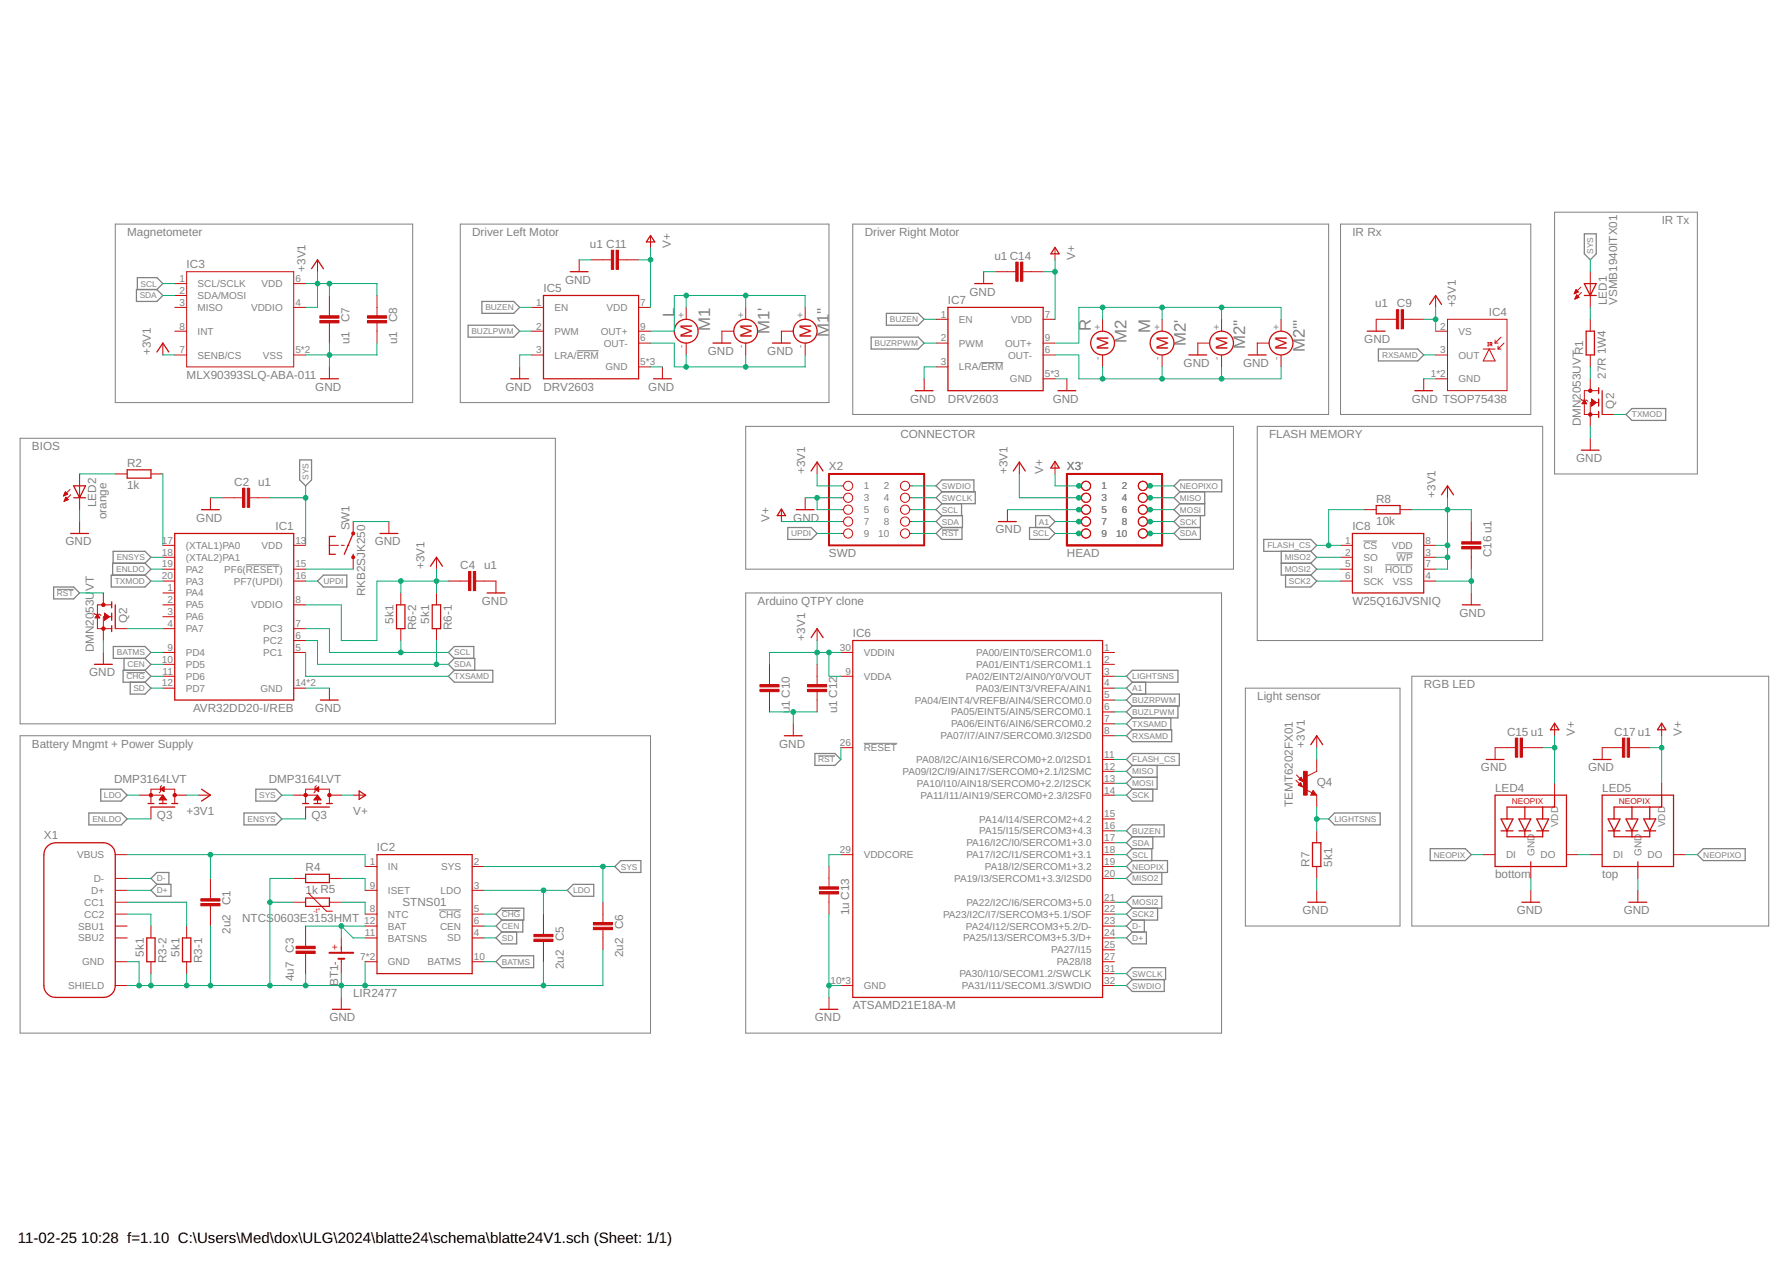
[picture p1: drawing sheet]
<svg xmlns="http://www.w3.org/2000/svg" width="420mm" height="297mm" viewBox="0 0 420 297" stroke-linecap="round" stroke-linejoin="round" font-family="sans-serif">
<g fill="none" stroke="#808080" stroke-width=".23">
<path d="M27.1 52.6h69.8v41.9h-69.8zM108.1 52.6h86.6v41.9h-86.6zM200.3 52.6h111.7v44.7h-111.7zM314.8 52.6h44.7v44.7h-44.7zM365.1 49.8h33.5v61.5h-33.5zM135.4 82.4h5.2M230.4 85.2h5.2M4.7 102.9h125.7v67.1h-125.7zM175.1 100.1h114.6v33.5h-114.6zM295.3 100.1h67v50.3h-67zM13.4 138.4h3.9M57.8 132.6h7.8"/>
<path d="M175.1 139.2h111.8v103.4h-111.8zM221.2 124.4h4M320.2 127h3.2M325.3 132.6h6.5M328 129.8h3.8M29.7 157.9h4.4M331.6 158.8h83.8v58.6h-83.8zM4.7 172.8h148.1v69.8h-148.1zM192.2 177.5h3.9M202.9 174.5h7.8M292.5 161.6h36.3v55.8h-36.3zM103.1 213.7h5.2"/>
<path d="M117.9 213.8h4.3"/>
</g>
<g fill="none" stroke="#808080" stroke-width=".3">
<path d="M372.1 54.9h2.8v4.7l-1.4 1.4-1.4-1.4zM32 68h4.9l1.3 1.4-1.3 1.4h-4.9zM32.3 68v-2.8h4.6l1.3 1.4-1.3 1.4M109.9 76.4h10.7l1.4 1.4-1.4 1.4h-10.7zM113.2 70.8h7.4l1.4 1.4-1.4 1.4h-7.4zM204.6 79.2h11l1.4 1.4-1.4 1.4h-11zM208.2 73.6h7.4l1.4 1.4-1.4 1.4h-7.4zM323.7 82h9.3l1.4 1.4-1.4 1.4h-9.3zM381.9 97.3l1.4-1.4h7.9v2.8h-7.9zM70.4 108h2.8v4.7l-1.4 1.4-1.4-1.4zM221.2 118.3l-1.4 1.4 1.4 1.4M221.2 115.5h7.8v2.8h-7.8"/>
<path d="M221.2 115.5l-1.4 1.4 1.4 1.4M221.2 115.5l-1.4-1.4 1.4-1.4h7.5v2.8M225.8 118.3v2.8M275.7 114.1l1.4-1.4h9.8v2.8h-9.8zM277.1 118.3h5.8M277.1 115.5l-1.4 1.4 1.4 1.4M277.1 118.3l-1.4 1.4 1.4 1.4M282.9 115.5v5.6h-5.8M12.6 137.8h4.7l1.4 1.4-1.4 1.4h-4.7zM26.1 135h8l1.4 1.4-1.4 1.4h-8zM26.6 132.2v-2.7h7.5l1.4 1.4-1.4 1.3M34.1 132.2h-7.6v2.8"/>
<path d="M34.1 132.2l1.4 1.4-1.4 1.4M74.6 136.4l1.4-1.4h5.4v2.8h-5.4zM185 123.9h5.5l1.4 1.4-1.4 1.4h-5.5zM221.2 123.9l-1.4 1.4 1.4 1.4h4.7v-2.8M221.2 121.1h4.8v2.8h-4.8M221.2 121.1l-1.4 1.4 1.4 1.4M241.8 123.9h4.6l1.4 1.4-1.4 1.4h-4.6zM243.2 123.9v-2.8h3.2l1.4 1.4-1.4 1.4M277.1 123.9h4.8M277.1 121.1l-1.4 1.4 1.4 1.4M281.9 121.1v5.6h-4.8l-1.4-1.4 1.4-1.4M296.8 126.7h11l1.4 1.4-1.4 1.4h-11z"/>
<path d="M300.9 129.5v5.5h6.9M300.9 132.2h6.9M301.9 135v2.8h5.9l1.4-1.4-1.4-1.4M307.8 132.2l1.4 1.4-1.4 1.4M307.8 129.5l1.4 1.4-1.4 1.3M26.6 151.8h7.5l1.4 1.4-1.4 1.4h-7.5zM29.1 154.6v2.8M34.1 157.4h-5.2v2.8h5.2M34.1 157.4l1.4 1.4-1.4 1.4M34.1 154.6l1.4 1.4-1.4 1.4M105.3 158.8l1.4-1.4h9v2.8h-9zM106.7 154.6h4.8v2.8"/>
<path d="M106.7 154.6l-1.4-1.4 1.4-1.4h4.6v2.8M106.7 154.6l-1.4 1.4 1.4 1.4M265.9 157.4h10.7v2.8h-10.7l-1.4-1.4zM30.6 160.2v2.8h3.5l1.4-1.4-1.4-1.4M191.4 176.9h4.7l1.4 1.4-1.4 1.4h-4.7zM265.9 163h11.1v2.8h-11.1M265.9 168.6l-1.4 1.4 1.4 1.4M265.9 171.4h9.3v2.8h-9.3l-1.4-1.4zM265.9 176.9h11.1v2.8h-11.1l-1.4-1.4zM265.9 165.8l-1.4 1.4 1.4 1.4M265.9 163l-1.4 1.4 1.4 1.4M265.9 160.2l-1.4 1.4 1.4 1.4"/>
<path d="M265.9 179.7l-1.4 1.4 1.4 1.4M269.1 160.2v2.8M271.8 179.7v5.6h-5.9M275 168.6v2.8M276.6 165.8v2.8h-10.7M20.9 190.9h7.6l1.4 1.4-1.4 1.4h-7.6zM23.7 185.3h4.8l1.4 1.4-1.4 1.4h-4.8zM57.3 190.9h7.5l1.4 1.4-1.4 1.4h-7.5zM60.1 185.3h4.7l1.4 1.4-1.4 1.4h-4.7zM264.5 195.1l1.4-1.4h7.5v2.8h-7.5zM265.9 185.3l-1.4 1.4 1.4 1.4h4.8v-2.8M265.9 199.3l-1.4 1.4 1.4 1.4"/>
<path d="M265.9 196.5l-1.4 1.4 1.4 1.4M265.9 182.5h5.9M265.9 182.5l-1.4 1.4 1.4 1.4M270.5 199.3v2.8M270.7 196.5v2.8h-4.8M313.4 190.9h10.7v2.8h-10.7l-1.4-1.4zM335.9 199.3h8.2l1.4 1.4-1.4 1.4h-8.2zM36.9 207.7l-1.4-1.4 1.4-1.4h2.8v2.8M36.9 207.7h3.3v2.8h-3.3l-1.4-1.4zM117.9 218.8l-1.4 1.4 1.4 1.4h3.4v-2.8M117.9 213.3h5.1v2.7h-5.1l-1.4-1.3zM117.9 216l-1.4 1.4 1.4 1.4"/>
<path d="M122.8 216v2.8h-4.9M133.2 209.1l1.4-1.4h4.8v2.8h-4.8zM144.4 203.5l1.4-1.4h4.7v2.8h-4.7zM265.9 218.8h3.3v2.8h-3.3l-1.4-1.4zM265.9 210.5h7v2.8h-7l-1.4-1.4zM265.9 202.1h8.3v2.8h-8.3M265.9 204.9l-1.4 1.4 1.4 1.4h7v-2.8M265.9 216l-1.4 1.4 1.4 1.4M265.9 202.1l-1.4 1.4 1.4 1.4M265.9 213.3l-1.4 1.4 1.4 1.3M268.8 216v2.8M271.9 213.3v2.7h-6"/>
<path d="M398.6 200.7l1.4-1.4h9.9v2.8h-9.9zM117.9 224.4h7.4v2.8h-7.4l-1.4-1.4zM264.5 228.6l1.4-1.4h7.8v2.8h-7.8zM265.9 230l-1.4 1.4 1.4 1.4h7.5v-2.8"/>
</g>
<g fill="none" stroke="#c90d0c" stroke-width=".23">
<path d="M152.8 55.4v2.8M247.8 58.2v2.8M41 69.4h2.8M41 77.8h2.8M41 72.2h2.8M41 66.6h2.8M43.8 63.8h25.2v22.3h-25.2zM69 72.2h2.8M69 66.6h2.8M74.6 61v2.8M77.4 69.4v4.7M77.4 75.8v4.8"/>
<path d="M88.5 69.4v4.7M88.5 75.8v4.8M124.8 77.8h2.8M124.8 72.2h2.8M136 61v2.8M138.8 61h4.8M145.2 61h4.8M150 77.8h2.8M150 72.2h2.8M161.2 72.2v2.8M172.3 77.8h-2.8v2.8M175.1 72.2v2.8"/>
<path d="M186.3 77.8h-2.8v2.8M189.1 72.2v2.8M219.8 75h2.8M231 63.8v2.8M233.8 63.8h4.7M240.2 63.8h4.8M245 75h2.8M259 75v2.8M272.9 75v2.8M286.9 75v2.8M300.9 75v2.8M328 75h-4.8v2.8"/>
<path d="M329.6 75h4.8M337.2 77.8h2.8M337.2 69.4v2.8M340 75h13.9v16.7h-13.9zM351.1 79.9v.7M352.5 79.2l-1.4 1.4M369.8 68.9h.1M369.8 68.7h.4M369.9 68.6h.7M369.9 70.1h.3M369.9 68.5h.7M370 70h.5"/>
<path d="M370 68.3h.5M370 69.8h.8M370.1 68.2h.3M370.1 69.7h.6M370.1 68.1h.1M370.1 68l.6 .6-1 .4zM370.1 69.6h.5M370.2 69.4h.3M370.3 69.3h.1M370.3 69.3l-.4 .9M370.3 69.3l.5 .5-.9 .4M371.3 67.4l-1.6 1.6"/>
<path d="M371.4 68.7l-1.5 1.5M373.5 63.8v8.4M373.5 75v2.8M38.2 80.6v2.8M41 83.4h2.8M69 83.4h2.8M77.4 86.1v2.8M122 86.1v2.8M124.8 83.4h2.8M150 86.1h2.8M150 80.6h2.8M155.6 86.1v2.8"/>
<path d="M161.2 80.6v2.8M175.1 80.6v2.8M189.1 80.6v2.8M217 88.9v2.8M219.8 86.1h2.8M219.8 80.6h2.8M245 88.9h2.8M245 80.6h2.8M245 83.4h2.8M250.6 88.9v2.8M259 83.4v2.7M272.9 83.4v2.7"/>
<path d="M284.1 80.6h-2.8v2.8M286.9 83.4v2.7M298.1 80.6h-2.8v2.8M300.9 83.4v2.7M334.4 88.9v2.8M337.2 88.9h2.8M337.2 83.4h2.8M348.3 82h2.8M349.4 81.2h.2M349.4 80.4h.2M349.5 80.4v.8M349.7 82l1.4 2.8h-2.8z"/>
<path d="M349.9 80.9l.5-.1-.1-.4h-.4v.8M350.2 80.9l.2 .3M351.1 80.6h.7M351.8 82h.7M351.8 81.3v.7M353.2 80.6l-1.4 1.4M371.3 93.7l.2 .3h1.2l.2 .3M371.6 94.7h1M371.7 94.6h.8M371.8 94.4h.6M371.9 94.3h.4M372 94.1h.2"/>
<path d="M372.1 94l.6 .8h-1.2zM373.5 83.4v2.7M373.5 88.9v2.8M373.8 94h.4M373.8 94.8h.7M373.8 94.7h.9M373.8 94.4h.9M373.8 94.3h.8M373.8 94.1h.6M373.8 93.7l1.1 .8-1.1 .9zM373.8 95.2h.2M373.8 95.1h.3"/>
<path d="M373.8 95h.5M373.8 93.9h.2M373.8 93.7h.1M375.5 94.5h-2v5.6M375.5 91.7h-3.4v5.6h3.4M376.3 97.3h2.8M14.9 116.4h.1M15 116.3h.3M15 116.2h.6M15.1 117.6h.1M15.1 116h.8M15.1 117.5h.4"/>
<path d="M15.2 115.9h.5M15.2 117.4h.7M15.2 115.8h.4M15.3 117.2h.7M15.3 115.6h.2M15.3 117.1h.6M15.3 115.5l.6 .5-1 .5zM15.4 117h.3M15.4 116.8h.2M15.5 116.7l.5 .6-1 .4zM16.4 114.9l-1.5 1.6M16.6 116.2l-1.6 1.5"/>
<path d="M18.7 111.3v8.4M27.1 111.3h2.8M35.5 111.3h2.7M49.4 116.9v2.8M52.2 116.9h4.8M58.6 116.9h4.8M183.5 119.7v2.8M189.1 116.9v2.8M191.9 108.5v2.8M197.5 114.1h.6M197.5 116.9h.6M197.5 119.7h.6"/>
<path d="M213.6 114.1h.6M213.6 116.9h.6M213.6 119.7h.6M236.6 119.7v2.8M239.4 108.5v2.8M247.8 108.5v2.8M253.4 114.1h.6M253.4 116.9h.6M253.4 119.7h.6M269.5 114.1h.6M269.5 116.9h.6M269.5 119.7h.6"/>
<path d="M320.4 119.7h2.8M328.8 119.7h2.8M340 114.1v2.8M373.5 102.9v2.8M18.7 122.5v2.8M24.3 139.2v2.8M38.2 128.1h2.8M38.2 130.9h2.8M38.2 133.6h2.8M38.2 136.4h2.8M38.2 139.2h2.8M69 128.1h2.8"/>
<path d="M69 133.6h2.8M69 136.4h2.8M77.4 128.1h2.1M80.2 128.1h.7M81.6 128.1h.4M83 122.5v2.8M83 130.9v2.7M91.3 122.5v2.8M94.1 139.2v2.8M102.5 130.9v2.7M102.5 139.2v2.8M105.3 136.4h4.7"/>
<path d="M111.7 136.4h4.8v2.8M197.5 122.5h.6M197.5 125.3h.6M213.6 122.5h.6M213.6 125.3h.6M253.4 122.5h.6M253.4 125.3h.6M269.5 122.5h.6M269.5 125.3h.6M314.8 128.1h2.8M314.8 130.9h2.8M314.8 133.6h2.8"/>
<path d="M314.8 136.4h2.8M334.4 128.1h2.8M334.4 130.9h2.8M334.4 133.6h2.8M334.4 136.4h2.8M345.5 122.5v4.7M345.5 128.9v4.7M345.5 139.2v2.8M22 144l.3 .3h1.1l.3 .2M22.4 145h.9M22.5 144.8h.8M22.6 144.7h.6"/>
<path d="M22.7 144.5h.4M22.8 144.4h.2M22.9 144.3h.1M22.9 144.3l.5 .8h-1.1zM24.3 153.2v2.8M24.6 145.1h.7M24.6 145h.9M24.6 144.7h.9M24.6 144.5h.7M24.6 144.4h.5M24.6 144.3h.4M24.6 144l1.1 .8-1.1 .8z"/>
<path d="M24.6 145.6h.1M24.6 145.5h.1M24.6 145.4h.3M24.6 145.2h.5M24.6 144.1h.2M24.6 144h.1M26.2 142h-3.3v5.6h3.3M26.2 144.8h-1.9v5.6M27.1 147.6h2.8M38.2 158.8h2.8M38.2 153.2h2.8M38.2 156h2.8"/>
<path d="M38.2 142h2.8M38.2 144.8h2.8M38.2 147.6h2.8M69 153.2h2.8M69 142h2.8M69 147.6h2.8M69 150.4h2.8M94.1 147.6v2.8M102.5 147.6v2.8M180.7 156v4.7M191.9 147.6v2.8M191.9 156v4.7"/>
<path d="M197.5 158.8h2.8M197.5 153.2h2.8M259 158.8h2.7M259 153.2h2.7M259 156h2.7M38.2 161.6h2.8M69 161.6h2.8M77.4 161.6v2.8M180.7 162.4v4.8M186.3 170v2.8M191.9 162.4v4.8M197.5 175.6h2.8"/>
<path d="M259 178.3h2.7M259 170h2.7M259 161.6h2.7M259 164.4h2.7M259 167.2h2.7M259 172.8h2.7M309.2 178.3v2.8l-2.2 1.1M309.2 172.8v2.8M355.9 175.6h-4.8v2.7M357.6 175.6h4.7M365.1 170v2.8M381 175.6h-4.7v2.7"/>
<path d="M382.7 175.6h4.8M390.2 170v2.8M32.7 186.7h5.5M35.5 188.7v-3.4h5.5v3.4M35.5 189.5v2.8M37.5 187.8h1.5M37.6 187.6h1.3M37.7 187.5h1.1M37.8 187.3h.9M37.9 187.2h.7M37.9 185.4h.6M37.9 185.2h.6"/>
<path d="M38 184.5l-.3 .3v1.1l-.3 .3M38 187.1h.5M38.1 185.6h.4M38.1 186.9h.3M38.1 185h.4M38.2 186.8h.1M38.2 186.7v2M38.2 186.7l.9 1.1h-1.7zM38.3 185.7h.2M38.3 184.9h.2M38.5 185.9h.1M38.5 184.8l-.8 .5 .8 .6"/>
<path d="M38.5 184.8v1.1M38.5 184.8h.1M41 186.7h2.8M46.6 186.7h2.8M69 186.7h5.6M71.8 188.7v-3.4h5.6v3.4M71.8 189.5v2.8M73.8 187.8h1.6M73.9 187.6h1.3M74 187.5h1.1M74.1 187.3h.9M74.2 185.4h.6"/>
<path d="M74.2 187.2h.7M74.2 185.2h.6M74.3 187.1h.5M74.3 184.5l-.3 .3v1.1l-.3 .3M74.4 185.6h.4M74.4 186.9h.3M74.4 185h.4M74.5 186.8h.1M74.6 186.7v2M74.6 186.7l.8 1.1h-1.7zM74.6 185.7h.2M74.6 184.9h.2"/>
<path d="M74.8 185.9h.1M74.8 184.8h.1M74.8 184.8l-.8 .5 .8 .6M74.8 184.8v1.1M77.4 186.7h2.8M83 186.7h2.7M259 186.7h2.7M259 197.9h2.7M259 181.1h2.7M259 195.1h2.7M259 192.3h2.7M259 183.9h2.7"/>
<path d="M304.4 183.2l1.5 1.6M304.5 182l1.5 1.5M304.9 184.3l.6-.5 .4 1zM304.9 184.4h.8M305 184.2h.6M305.1 183h.7M305.2 183.1h.7M305.2 184.1h.4M305.3 182.9h.5M305.3 184.5h.5M305.3 184h.2M305.4 182.7h.3"/>
<path d="M305.4 183.8h.1M305.5 183.3h.4M305.5 182.6h.1M305.6 184.6h.2M305.6 182.5l.4 1-.9-.4zM305.8 183.4h.2M306.8 185.5l1.3 .7M308.4 185.6l.8 1.1h-1.4zM309.2 186.7v2.8M309.2 195.1v2.8M365.1 183.9v2.8M390.2 183.9v2.8"/>
<path d="M27.1 209.1h2.8M27.1 214.7h2.8M27.1 217.4h2.8M27.1 211.9h2.8M27.1 200.7h2.8M27.1 206.3h2.8M35.5 217.4v2.8M43.8 217.4v2.8M49.4 206.3v4.7M49.4 212.7v4.7M69 211.9h2.8M69 206.3h2.8"/>
<path d="M71.8 217.4v4.8M72.5 209.8l4.2 4.2h1.4M77.4 211.9h2.8M77.4 206.3h2.8M85.7 203.5h2.8M85.7 209.1h2.8M85.7 214.7h2.8M85.7 217.4h2.8M110.9 203.5h2.8M110.9 209.1h2.8M110.9 214.7h2.8M110.9 217.4h2.8"/>
<path d="M127.6 214.7v4.7M141.6 211.9v4.7M141.6 218.3v4.7M194.7 203.5v4.7M194.7 209.9v4.8M197.5 200.7h2.8M259 203.5h2.7M259 214.7h2.7M259 217.4h2.7M259 211.9h2.7M259 200.7h2.7M259 206.3h2.7"/>
<path d="M309.2 203.5v2.8M309.2 209.1v2.8M348.3 200.7h2.8M359.5 203.5v2.8M359.5 209.1v2.8M367.9 200.7h2.8M373.5 200.7h2.8M384.7 203.5v2.8M384.7 209.1v2.8M393 200.7h2.8M27.1 220.2h2.8M27.1 225.8h2.8"/>
<path d="M27.1 231.4h2.8M35.5 225.8v2.8M43.8 225.8v2.8M71.8 223.9v4.7M80.2 220.2v3.5M80.2 225.3v3.3M80.2 234.2v2.8M85.7 220.2h2.8M85.7 225.8h2.8M110.9 220.2h2.8M110.9 225.8h2.8M127.6 221.1v4.7"/>
<path d="M194.7 234.2v2.8M197.5 231.4h2.8M259 220.2h2.7M259 225.8h2.7M259 231.4h2.7M259 223h2.7M259 228.6h2.7"/>
<circle cx="199.2" cy="116.9" r="1.08"/>
<circle cx="199.2" cy="119.7" r="1.08"/>
<circle cx="199.2" cy="114.1" r="1.08"/>
<circle cx="212.6" cy="119.7" r="1.08"/>
<circle cx="212.6" cy="114.1" r="1.08"/>
<circle cx="212.6" cy="116.9" r="1.08"/>
<circle cx="255.1" cy="114.1" r="1.08"/>
<circle cx="255.1" cy="119.7" r="1.08"/>
<circle cx="255.1" cy="116.9" r="1.08"/>
<circle cx="268.4" cy="114.1" r="1.08"/>
<circle cx="268.4" cy="119.7" r="1.08"/>
<circle cx="268.4" cy="116.9" r="1.08"/>
<circle cx="199.2" cy="122.5" r="1.08"/>
<circle cx="199.2" cy="125.3" r="1.08"/>
<circle cx="212.6" cy="125.3" r="1.08"/>
<circle cx="212.6" cy="122.5" r="1.08"/>
<circle cx="255.1" cy="122.5" r="1.08"/>
<circle cx="255.1" cy="125.3" r="1.08"/>
<circle cx="268.4" cy="125.3" r="1.08"/>
<circle cx="268.4" cy="122.5" r="1.08"/>
</g>
<g fill="none" stroke="#c90d0c" stroke-width=".3">
<path d="M152.8 55.3l1 1.5h-2zM247.8 58.1l1 1.5h-2zM73.2 63.1l1.4-2.1 1.4 2.1M127.6 69.4h22.4v19.5h-22.4zM133.9 63.8h4.2M222.6 72.2h22.4v19.5h-22.4zM228.9 66.6h4.2M321.1 77.8h4.2M335.8 71.5l1.4-2.1 1.4 2.1M372.1 66.6h2.8l-1.4 2.8zM372.1 69.4h2.8M372.5 77.8h2v5.6h-2z"/>
<path d="M36.9 82.7l1.3-2.1 1.4 2.1M75.3 88.9h4.2M120 88.9h4.1M153.5 88.9h4.2M167.4 80.6h4.2M181.4 80.6h4.2M214.9 91.7h4.2M248.5 91.7h4.2M279.2 83.4h4.2M293.2 83.4h4.2M332.3 91.7h4.2M375.5 91v1.4"/>
<path d="M375.5 93.7v1.7M375.5 96.6v1.4M376.3 91.7v5.6M17.3 114.1h2.8l-1.4 2.8zM17.3 116.9h2.8M29.9 110.3h5.6v2h-5.6zM47.3 119.7h4.2M183.5 119.5l1 1.6h-2zM187 119.7h4.2M190.5 110.6l1.4-2.1 1.4 2.1M238 110.6l1.4-2.1 1.4 2.1M247.8 108.4l1 1.5h-2z"/>
<path d="M323.2 118.7h5.6v1.9h-5.6zM338.6 116.2l1.4-2.1 1.4 2.1M371.4 105.7h4.2M16.6 125.3h4.2M41 125.3h28v39.1h-28zM78.8 126h-1.4v4.2h1.4M83 125.3l-2.1 4.9M83 130.2v.7M89.2 125.3h4.2M101.1 132.9l1.4-2 1.4 2M114.4 139.2h4.2M234.5 122.5h4.2"/>
<path d="M317.6 125.3h16.8v13.9h-16.8zM22.2 156h4.2M26.2 141.3v1.4M26.2 144v1.6M26.2 146.9v1.4M27.1 142v5.6M93.1 142h2v5.6h-2zM101.5 142h2v5.6h-2zM190.5 149.7l1.4-2.1 1.4 2.1M200.3 150.4h58.7v83.8h-58.7zM343.5 142h4.1M75.3 164.4h4.2"/>
<path d="M184.2 172.8h4.2M307.8 174.9l1.4-2.1 1.4 2.1M349 178.3h4.2M365.1 169.8l1 1.6h-2zM374.2 178.3h4.2M390.2 169.8l1 1.6h-1.9zM11.1 198.7l1.1-.7 .9-.1h11.2a2.82 2.82 0 0 1 2.8 2.8v30.7a2.82 2.82 0 0 1-2.8 2.8h-11.2a2.82 2.82 0 0 1-2.8-2.8v-30.7l.3-1.3zM34.8 188.7h1.4M35.5 189.5h5.5M37.4 188.7h1.7M40.3 188.7h1.4M47.3 185.3l2.1 1.4-2.1 1.4"/>
<path d="M71.1 188.7h1.4M71.8 189.5h5.6M73.7 188.7h1.7M76.7 188.7h1.4M84.3 185.7l1.6 1-1.6 1zM308.3 197.9h1.9v5.6h-1.9zM308.4 186.2l.1 .2h-.4l.3-.5 .5 .7h-.8M351.1 186.7h16.8v16.8h-16.8zM352.5 192.3h2.8l-1.4 2.8zM352.5 195.1h2.8M353.9 195.1v1.4h8.4v-1.4M356.7 192.3h2.8l-1.4 2.8z"/>
<path d="M356.7 195.1h2.8M358.1 189.5v2.8M358.1 195.1v1.4M360.9 192.3h2.8l-1.4 2.8zM360.9 195.1h2.8M362.3 189.5v2.8M365.1 186.7v2.8h-11.2v2.8M376.3 186.7h16.7v16.8h-16.7zM377.7 192.3h2.8l-1.4 2.8zM377.7 195.1h2.8M379.1 195.1v1.4h8.4v-1.4M381.9 192.3h2.8l-1.4 2.8z"/>
<path d="M381.9 195.1h2.8M383.3 189.5v2.8M383.3 195.1v1.4M386.1 192.3h2.8l-1.4 2.8zM386.1 195.1h2.8M387.5 189.5v2.8M390.2 186.7v2.8h-11.1v2.8M71.8 205.3h5.6v1.9h-5.6zM71.8 210.9h5.6v1.9h-5.6zM88.5 200.7h22.4v27.9h-22.4zM307.1 211.9h4.2M357.4 211.9h4.2"/>
<path d="M359.5 202.4v1.1M382.6 211.9h4.2M384.7 202.4v1.1M34.5 220.2h1.9v5.6h-1.9zM42.9 220.2h1.9v5.6h-1.9zM78.1 237h4.2M192.6 237h4.2"/>
<circle cx="161.2" cy="77.8" r="2.79"/>
<circle cx="175.1" cy="77.8" r="2.79"/>
<circle cx="189.1" cy="77.8" r="2.79"/>
<circle cx="259" cy="80.6" r="2.79"/>
<circle cx="272.9" cy="80.6" r="2.79"/>
<circle cx="286.9" cy="80.6" r="2.79"/>
<circle cx="300.9" cy="80.6" r="2.79"/>
</g>
<path d="M194.7 111.3h22.3v16.8h-22.3zM250.6 111.3h22.3v16.8h-22.3zM77.4 223.7h5.6M79.5 225.1h1.4" fill="none" stroke="#c90d0c" stroke-width=".47"/>
<g fill="#c90d0c" stroke="#c90d0c" stroke-width=".23">
<circle cx="83" cy="125.3" r=".36"/>
<circle cx="83" cy="130.9" r=".36"/>
<circle cx="35.5" cy="186.7" r=".4"/>
<circle cx="41" cy="186.7" r=".4"/>
<circle cx="71.8" cy="186.7" r=".4"/>
<circle cx="77.4" cy="186.7" r=".4"/>
<circle cx="373.5" cy="97.3" r=".4"/>
<circle cx="373.5" cy="91.7" r=".4"/>
<circle cx="24.3" cy="147.6" r=".4"/>
<circle cx="24.3" cy="142" r=".4"/>
</g>
<g fill="#c90d0c" stroke="#c90d0c" stroke-width=".23">
<path d="M306.2 181.1h.8v5.6h-.8z"/>
<path d="M238.6 61.6h.5v4.4h-.5z"/>
<path d="M239.7 61.6h.5v4.4h-.5z"/>
<path d="M143.6 58.8h.5v4.4h-.5z"/>
<path d="M144.7 58.8h.5v4.4h-.5z"/>
<path d="M343.3 127.2h4.5v.6h-4.5z"/>
<path d="M343.3 128.3h4.5v.6h-4.5z"/>
<path d="M69.5 223.3h4.5v.6h-4.5z"/>
<path d="M69.5 222.2h4.5v.6h-4.5z"/>
<path d="M47.2 212.2h4.5v.5h-4.5z"/>
<path d="M47.2 211h4.5v.6h-4.5z"/>
<path d="M125.4 220.5h4.5v.6h-4.5z"/>
<path d="M125.4 219.4h4.5v.6h-4.5z"/>
<path d="M139.4 217.7h4.4v.6h-4.4z"/>
<path d="M139.4 216.6h4.4v.6h-4.4z"/>
<path d="M111.2 134.2h.5v4.5h-.5z"/>
<path d="M110 134.2h.6v4.5h-.6z"/>
<path d="M189.7 161.9h4.4v.5h-4.4z"/>
<path d="M189.7 160.7h4.4v.6h-4.4z"/>
<path d="M178.5 161.9h4.5v.5h-4.5z"/>
<path d="M178.5 160.7h4.5v.6h-4.5z"/>
<path d="M192.4 209.4h4.5v.5h-4.5z"/>
<path d="M192.4 208.2h4.5v.6h-4.5z"/>
<path d="M75.1 75.3h4.5v.5h-4.5z"/>
<path d="M75.1 74.1h4.5v.6h-4.5z"/>
<path d="M86.3 75.3h4.5v.5h-4.5z"/>
<path d="M86.3 74.1h4.5v.6h-4.5z"/>
<path d="M328 72.7h.5v4.5h-.5z"/>
<path d="M329.1 72.7h.5v4.5h-.5z"/>
<path d="M382.2 173.3h.5v4.5h-.5z"/>
<path d="M381 173.3h.6v4.5h-.6z"/>
<path d="M58.1 114.6h.5v4.5h-.5z"/>
<path d="M57 114.6h.5v4.5h-.5z"/>
<path d="M357 173.3h.6v4.5h-.6z"/>
<path d="M355.9 173.3h.5v4.5h-.5z"/>
</g>
<g fill="none" stroke="#0dab76" stroke-width=".23">
<path d="M152.8 58.2v14M38.2 66.6h2.8M38.2 69.4h2.8M71.8 66.6h16.7v2.8M74.6 63.8v8.4h-2.8M77.4 66.6v2.8M122 72.2h2.8M122 77.8h2.8M136 61h2.8M150 61h2.8M161.2 69.4v2.8M175.1 69.4v2.8"/>
<path d="M189.1 72.2v-2.8h-30.7v8.4h-5.6M217 75h2.8M231 63.8h2.8M245 63.8h2.8M247.8 61v14M259 72.2v2.8M272.9 72.2v2.8M286.9 72.2v2.8M300.9 75v-2.8h-47.5v8.4h-5.6M334.4 75h2.8M337.2 72.2v5.6M373.5 61v2.8"/>
<path d="M373.5 72.2v2.8M38.2 83.4h2.8M77.4 80.6v5.5M88.5 80.6v2.8h-16.7M124.8 83.4h-2.8v2.7M152.8 86.1h2.8M152.8 80.6h5.6v5.5h30.7v-2.7M161.2 83.4v2.7M175.1 83.4v2.7M217 80.6h2.8M219.8 86.1h-2.8v2.8M247.8 88.9h2.8"/>
<path d="M247.8 83.4h5.6v5.5h47.5v-2.8M259 86.1v2.8M272.9 86.1v2.8M286.9 86.1v2.8M334.4 88.9h2.8M334.4 83.4h2.8M373.5 86.1v2.8M379.1 97.3h2.8M18.7 119.7v2.8M18.7 111.3h8.4M38.2 111.3v16.8M49.4 116.9h2.8"/>
<path d="M63.4 116.9h8.4M71.8 114.1v14M189.1 116.9h8.4M191.9 116.9v2.8h5.6M191.9 111.3v2.8h5.6M214.2 116.9h5.6M214.2 119.7h5.6M214.2 114.1h5.6M236.6 119.7h16.8M239.4 111.3v5.6h14M247.8 111.3v2.8h5.6M270.1 116.9h5.6"/>
<path d="M270.1 119.7h5.6M270.1 114.1h5.6M320.4 119.7h-8.4v8.4M331.6 119.7h13.9v2.8M340 116.9v16.7h-2.8M373.5 100.1v2.8M18.7 139.2h5.6M35.5 136.4h2.7M35.5 130.9h2.7M35.5 133.6h2.7M71.8 136.4h2.8M71.8 133.6h11.2"/>
<path d="M83 122.5h8.3M94.1 136.4v2.8M102.5 133.6v5.6M105.3 136.4h-16.8v14h-8.3v-8.4h-8.4M183.5 122.5h14M191.9 125.3h5.6M214.2 122.5h5.6M214.2 125.3h5.6M247.8 122.5h5.6M247.8 125.3h5.6M270.1 122.5h5.6M270.1 125.3h5.6"/>
<path d="M309.2 136.4h5.6M309.2 128.1h5.6M309.2 130.9h5.6M309.2 133.6h5.6M337.2 136.4h8.3M337.2 128.1h2.8M337.2 130.9h2.8M345.5 133.6v5.6M24.3 150.4v2.8M29.9 147.6h8.3M35.5 158.8h2.7M35.5 153.2h2.7"/>
<path d="M35.5 156h2.7M71.8 153.2v5.6h33.5M71.8 147.6h5.6v5.6h27.9M71.8 150.4h2.8v5.6h30.7M94.1 150.4v2.8M102.5 150.4v5.6M191.9 150.4v5.6M194.7 153.2v5.6h2.8M197.5 153.2h-16.8v2.8M261.7 158.8h2.8M35.5 161.6h2.7M71.8 161.6h5.6"/>
<path d="M180.7 167.2h11.2M186.3 167.2v2.8M197.5 175.6v2.7M261.7 167.2h2.8M261.7 161.6h2.8M261.7 172.8h2.8M261.7 170h2.8M261.7 178.3h2.8M261.7 164.4h2.8M309.2 175.6v2.7M362.3 175.6h2.8M365.1 172.8v11.1"/>
<path d="M387.5 175.6h2.7M390.2 172.8v11.1M29.9 186.7h2.8M29.9 192.3h5.6M43.8 186.7h2.8M66.2 186.7h2.8M66.2 192.3h5.6M80.2 186.7h2.8M261.7 186.7h2.8M261.7 197.9h2.8M261.7 195.1h2.8M261.7 181.1h2.8"/>
<path d="M261.7 183.9h2.8M309.2 189.5v5.6M309.2 192.3h2.8M29.9 211.9h13.9v5.5M29.9 200.7h55.8v2.8M29.9 206.3h5.6M29.9 214.7h5.6v2.7M29.9 209.1h5.6M49.4 200.7v5.6M49.4 217.4v14M63.4 211.9h5.6M69 206.3h-5.6v25.1"/>
<path d="M71.8 217.4h13.9M80.2 211.9h5.5v2.8M80.2 206.3h5.5v2.8M113.7 217.4h2.8M113.7 214.7h2.8M113.7 203.5h30.7M113.7 209.1h19.5M127.6 209.1v5.6M141.6 203.5v8.4M194.7 214.7v19.5M197.5 200.7h-2.8v2.8M261.7 211.9h2.8"/>
<path d="M261.7 206.3h2.8M261.7 217.4h2.8M261.7 214.7h2.8M261.7 203.5h2.8M261.7 200.7h2.8M309.2 206.3v2.8M345.5 200.7h2.8M359.5 206.3v2.8M370.7 200.7h2.8M384.7 206.3v2.8M395.8 200.7h2.8M29.9 225.8h2.8v5.6"/>
<path d="M35.5 228.6v2.8M43.8 228.6v2.8M71.8 228.6v2.8M80.2 220.2v-2.8l2.8 2.8h2.7M80.2 228.6v5.6M85.7 225.8v5.6M113.7 225.8h2.8M113.7 220.2h2.8M127.6 225.8v5.6M141.6 223v8.4h-111.7M194.7 231.4h2.8M261.7 231.4h2.8"/>
<path d="M261.7 220.2h2.8M261.7 228.6h2.8"/>
</g>
<g fill="#0dab76" stroke="#0dab76" stroke-width=".23">
<circle cx="32.7" cy="231.4" r=".55"/>
<circle cx="63.4" cy="211.9" r=".55"/>
<circle cx="63.4" cy="231.4" r=".55"/>
<circle cx="80.2" cy="231.4" r=".55"/>
<circle cx="85.7" cy="231.4" r=".55"/>
<circle cx="71.8" cy="231.4" r=".55"/>
<circle cx="49.4" cy="231.4" r=".55"/>
<circle cx="127.6" cy="231.4" r=".55"/>
<circle cx="35.5" cy="231.4" r=".55"/>
<circle cx="43.8" cy="231.4" r=".55"/>
<circle cx="186.3" cy="167.2" r=".55"/>
<circle cx="194.7" cy="231.4" r=".55"/>
<circle cx="191.9" cy="116.9" r=".55"/>
<circle cx="77.4" cy="83.4" r=".55"/>
<circle cx="253.4" cy="119.7" r=".55"/>
<circle cx="345.5" cy="136.4" r=".55"/>
<circle cx="80.2" cy="217.4" r=".55"/>
<circle cx="141.6" cy="203.5" r=".55"/>
<circle cx="71.8" cy="116.9" r=".55"/>
<circle cx="127.6" cy="209.1" r=".55"/>
<circle cx="49.4" cy="200.7" r=".55"/>
<circle cx="194.7" cy="153.2" r=".55"/>
<circle cx="191.9" cy="153.2" r=".55"/>
<circle cx="74.6" cy="66.6" r=".55"/>
<circle cx="77.4" cy="66.6" r=".55"/>
<circle cx="253.4" cy="116.9" r=".55"/>
<circle cx="340" cy="119.7" r=".55"/>
<circle cx="340" cy="130.9" r=".55"/>
<circle cx="340" cy="128.1" r=".55"/>
<circle cx="337.2" cy="75" r=".55"/>
<circle cx="102.5" cy="136.4" r=".55"/>
<circle cx="94.1" cy="136.4" r=".55"/>
<circle cx="253.4" cy="125.3" r=".55"/>
<circle cx="94.1" cy="153.2" r=".55"/>
<circle cx="270.1" cy="125.3" r=".55"/>
<circle cx="102.5" cy="156" r=".55"/>
<circle cx="247.8" cy="63.8" r=".55"/>
<circle cx="390.2" cy="175.6" r=".55"/>
<circle cx="152.8" cy="61" r=".55"/>
<circle cx="253.4" cy="114.1" r=".55"/>
<circle cx="365.1" cy="175.6" r=".55"/>
<circle cx="309.2" cy="192.3" r=".55"/>
<circle cx="259" cy="88.9" r=".55"/>
<circle cx="272.9" cy="88.9" r=".55"/>
<circle cx="286.9" cy="88.9" r=".55"/>
<circle cx="259" cy="72.2" r=".55"/>
<circle cx="272.9" cy="72.2" r=".55"/>
<circle cx="286.9" cy="72.2" r=".55"/>
<circle cx="312" cy="128.1" r=".55"/>
<circle cx="161.2" cy="86.1" r=".55"/>
<circle cx="175.1" cy="86.1" r=".55"/>
<circle cx="161.2" cy="69.4" r=".55"/>
<circle cx="175.1" cy="69.4" r=".55"/>
<circle cx="270.1" cy="114.1" r=".55"/>
<circle cx="253.4" cy="122.5" r=".55"/>
<circle cx="270.1" cy="116.9" r=".55"/>
<circle cx="270.1" cy="119.7" r=".55"/>
<circle cx="270.1" cy="122.5" r=".55"/>
</g>
<g font-size="3.9" fill="#808080">
<text x="158.4" y="74.4" transform="rotate(-90 158.4 74.4)">L</text>
<text x="166.8" y="77.6" transform="rotate(-90 166.8 77.6)">M1</text>
<text x="256.2" y="77.8" transform="rotate(-90 256.2 77.8)">R</text>
<text x="180.7" y="78.4" transform="rotate(-90 180.7 78.4)">M1'</text>
<text x="194.7" y="79.2" transform="rotate(-90 194.7 79.2)">M1''</text>
<text x="264.5" y="80.4" transform="rotate(-90 264.5 80.4)">M2</text>
<text x="270.1" y="78.3" transform="rotate(-90 270.1 78.3)">M</text>
<text x="278.5" y="81.2" transform="rotate(-90 278.5 81.2)">M2'</text>
<text x="292.5" y="82" transform="rotate(-90 292.5 82)">M2''</text>
<text x="306.4" y="82.7" transform="rotate(-90 306.4 82.7)">M2'''</text>
</g>
<g font-size="3.9" fill="#c90d0c">
<text x="162.6" y="79.4" transform="rotate(-90 162.6 79.4)">M</text>
<text x="176.5" y="79.4" transform="rotate(-90 176.5 79.4)">M</text>
<text x="190.5" y="79.4" transform="rotate(-90 190.5 79.4)">M</text>
<text x="260.3" y="82.2" transform="rotate(-90 260.3 82.2)">M</text>
<text x="274.3" y="82.2" transform="rotate(-90 274.3 82.2)">M</text>
<text x="288.3" y="82.2" transform="rotate(-90 288.3 82.2)">M</text>
<text x="302.3" y="82.2" transform="rotate(-90 302.3 82.2)">M</text>
</g>
<g font-size="3.5">
<text x="4.2" y="291.8">11-02-25</text>
<text x="19.1" y="291.8">10:28 f=1.10 C:\Users\Med\dox\ULG\2024\blatte24\schema\blatte24V1.sch (Sheet: 1/1)</text>
</g>
<g font-size="2.8" fill="#808080">
<text x="390.3" y="52.6">IR Tx</text>
<text x="29.9" y="55.4">Magnetometer</text>
<text x="110.9" y="55.4">Driver Left Motor</text>
<text x="138.6" y="58.2">u1 C11</text>
<text x="157.5" y="58.2" transform="rotate(-90 157.5 58.2)">V+</text>
<text x="203.1" y="55.4">Driver Right Motor</text>
<text x="317.6" y="55.4">IR Rx</text>
<text x="43.8" y="63">IC3</text>
<text x="71.8" y="63.8" transform="rotate(-90 71.8 63.8)">+3V1</text>
<text x="233.6" y="61">u1 C14</text>
<text x="252.5" y="61" transform="rotate(-90 252.5 61)">V+</text>
<text x="127.6" y="68.5">IC5</text>
<text x="132.7" y="66.6">GND</text>
<text x="222.6" y="71.3">IC7</text>
<text x="227.7" y="69.4">GND</text>
<text x="377.4" y="71.6" transform="rotate(-90 377.4 71.6)">LED1</text>
<text x="379.8" y="71.6" transform="rotate(-90 379.8 71.6)">VSMB1940ITX01</text>
<text x="82.1" y="75.7" transform="rotate(-90 82.1 75.7)">C7</text>
<text x="93.3" y="75.7" transform="rotate(-90 93.3 75.7)">C8</text>
<text x="323" y="72.2">u1</text>
<text x="328.1" y="72.2">C9</text>
<text x="341.9" y="72.2" transform="rotate(-90 341.9 72.2)">+3V1</text>
<text x="349.7" y="74.1">IC4</text>
<text x="35.5" y="83.4" transform="rotate(-90 35.5 83.4)">+3V1</text>
<text x="82.1" y="80.8" transform="rotate(-90 82.1 80.8)">u1</text>
<text x="93.3" y="80.8" transform="rotate(-90 93.3 80.8)">u1</text>
<text x="166.2" y="83.4">GND</text>
<text x="180.2" y="83.4">GND</text>
<text x="320.4" y="80.6">GND</text>
<text x="43.8" y="88.9">MLX90393SLQ-ABA-011</text>
<text x="278" y="86.2">GND</text>
<text x="291.9" y="86.2">GND</text>
<text x="377.1" y="88.9" transform="rotate(-90 377.1 88.9)">27R 1W4</text>
<text x="74" y="91.7">GND</text>
<text x="118.7" y="91.7">GND</text>
<text x="127.6" y="91.7">DRV2603</text>
<text x="152.3" y="91.7">GND</text>
<text x="213.7" y="94.5">GND</text>
<text x="222.6" y="94.5">DRV2603</text>
<text x="247.2" y="94.5">GND</text>
<text x="331.6" y="94.5">GND TSOP75438</text>
<text x="379.1" y="95.9" transform="rotate(-90 379.1 95.9)">Q2</text>
<text x="371.2" y="100.1" transform="rotate(-90 371.2 100.1)">DMN2053UVTR1</text>
<text x="7.5" y="105.7">BIOS</text>
<text x="211.5" y="102.9">CONNECTOR</text>
<text x="298.1" y="102.9">FLASH MEMORY</text>
<text x="29.9" y="109.6">R2</text>
<text x="189.1" y="111.3" transform="rotate(-90 189.1 111.3)">+3V1</text>
<text x="194.7" y="110.4">X2</text>
<text x="236.6" y="111.3" transform="rotate(-90 236.6 111.3)">+3V1</text>
<text x="245" y="111.3" transform="rotate(-90 245 111.3)">V+</text>
<text x="250.6" y="110.4">X3'</text>
<text x="250.6" y="110.4">X3</text>
<text x="370.2" y="108.5">GND</text>
<text x="22.6" y="119.1" transform="rotate(-90 22.6 119.1)">LED2</text>
<text x="29.9" y="114.9">1k</text>
<text x="55" y="114.1">C2</text>
<text x="60.6" y="114.1">u1</text>
<text x="323.2" y="118">R8</text>
<text x="337.2" y="116.9" transform="rotate(-90 337.2 116.9)">+3V1</text>
<text x="25" y="121.9" transform="rotate(-90 25 121.9)">orange</text>
<text x="46.1" y="122.5">GND</text>
<text x="64.7" y="124.4">IC1</text>
<text x="82.1" y="124.6" transform="rotate(-90 82.1 124.6)">SW1</text>
<text x="180.7" y="122.5" transform="rotate(-90 180.7 122.5)">V+</text>
<text x="186.3" y="122.5">GND</text>
<text x="233.8" y="125.3">GND</text>
<text x="317.6" y="124.4">IC8</text>
<text x="323.2" y="123.3">10k</text>
<text x="15.4" y="128.1">GND</text>
<text x="88" y="128.1">GND</text>
<text x="194.7" y="130.8">SWD</text>
<text x="250.6" y="130.8">HEAD</text>
<text x="350.3" y="130.8" transform="rotate(-90 350.3 130.8)">C16 u1</text>
<text x="99.7" y="133.6" transform="rotate(-90 99.7 133.6)">+3V1</text>
<text x="108.1" y="133.6">C4</text>
<text x="113.7" y="133.6">u1</text>
<text x="22" y="138.8" transform="rotate(-90 22 138.8)">VT</text>
<text x="85.7" y="140" transform="rotate(-90 85.7 140)">RKB2SJK250</text>
<text x="113.1" y="142">GND</text>
<text x="177.9" y="142">Arduino QTPY clone</text>
<text x="317.6" y="142">W25Q16JVSNIQ</text>
<text x="29.9" y="146.2" transform="rotate(-90 29.9 146.2)">Q2</text>
<text x="92.4" y="146.4" transform="rotate(-90 92.4 146.4)">5k1</text>
<text x="97.7" y="148" transform="rotate(-90 97.7 148)">R6-2</text>
<text x="100.8" y="146.4" transform="rotate(-90 100.8 146.4)">5k1</text>
<text x="106.1" y="148" transform="rotate(-90 106.1 148)">R6-1</text>
<text x="200.3" y="149.6">IC6</text>
<text x="342.8" y="144.8">GND</text>
<text x="22" y="153.2" transform="rotate(-90 22 153.2)">DMN2053U</text>
<text x="189.1" y="150.4" transform="rotate(-90 189.1 150.4)">+3V1</text>
<text x="21" y="158.8">GND</text>
<text x="334.4" y="161.6">RGB LED</text>
<text x="45.3" y="167.2">AVR32DD20-I/REB</text>
<text x="74" y="167.2">GND</text>
<text x="185.5" y="167.4" transform="rotate(-90 185.5 167.4)">u1 C10</text>
<text x="196.6" y="167.4" transform="rotate(-90 196.6 167.4)">u1 C12</text>
<text x="295.3" y="164.4">Light sensor</text>
<text x="353.9" y="172.8">C15 u1</text>
<text x="369.9" y="172.8" transform="rotate(-90 369.9 172.8)">V+</text>
<text x="379.1" y="172.8">C17 u1</text>
<text x="395" y="172.8" transform="rotate(-90 395 172.8)">V+</text>
<text x="7.5" y="175.5">Battery Mngmt + Power Supply</text>
<text x="183" y="175.5">GND</text>
<text x="306.4" y="175.5" transform="rotate(-90 306.4 175.5)">+3V1</text>
<text x="26.8" y="183.9">DMP3164LVT</text>
<text x="63.1" y="183.9">DMP3164LVT</text>
<text x="309.2" y="184.5">Q4</text>
<text x="347.8" y="181.1">GND</text>
<text x="351.1" y="185.9">LED4</text>
<text x="373" y="181.1">GND</text>
<text x="376.3" y="185.9">LED5</text>
<text x="43.8" y="191.5">+3V1</text>
<text x="82.9" y="191.5">V+</text>
<text x="303.6" y="189.5" transform="rotate(-90 303.6 189.5)">TEMT6202FX01</text>
<text x="10.3" y="197">X1</text>
<text x="36.8" y="192.3">Q3</text>
<text x="73.2" y="192.3">Q3</text>
<text x="88.5" y="199.8">IC2</text>
<text x="307.6" y="203.5" transform="rotate(-90 307.6 203.5)">R7</text>
<text x="312.9" y="203.5" transform="rotate(-90 312.9 203.5)">5k1</text>
<text x="71.8" y="209.9">1k R5</text>
<text x="71.8" y="204.6">R4</text>
<text x="351.1" y="206.3">bottom</text>
<text x="376.3" y="206.3">top</text>
<text x="54.2" y="212.6" transform="rotate(-90 54.2 212.6)">C1</text>
<text x="94.5" y="212.8">STNS01</text>
<text x="199.4" y="214.9" transform="rotate(-90 199.4 214.9)">1u C13</text>
<text x="305.9" y="214.7">GND</text>
<text x="356.2" y="214.7">GND</text>
<text x="381.3" y="214.7">GND</text>
<text x="54.2" y="219.2" transform="rotate(-90 54.2 219.2)">2u2</text>
<text x="56.9" y="216.6">NTCS0603E3153HMT</text>
<text x="132.4" y="221" transform="rotate(-90 132.4 221)">C5</text>
<text x="146.4" y="218.2" transform="rotate(-90 146.4 218.2)">C6</text>
<text x="33.8" y="224.7" transform="rotate(-90 33.8 224.7)">5k1</text>
<text x="39.1" y="226.2" transform="rotate(-90 39.1 226.2)">R3-2</text>
<text x="42.1" y="224.7" transform="rotate(-90 42.1 224.7)">5k1</text>
<text x="47.5" y="226.2" transform="rotate(-90 47.5 226.2)">R3-1</text>
<text x="69" y="223.8" transform="rotate(-90 69 223.8)">C3</text>
<text x="132.4" y="227.6" transform="rotate(-90 132.4 227.6)">2u2</text>
<text x="146.4" y="224.8" transform="rotate(-90 146.4 224.8)">2u2</text>
<text x="69" y="230.4" transform="rotate(-90 69 230.4)">4u7</text>
<text x="79.5" y="231.4" transform="rotate(-90 79.5 231.4)">BT1</text>
<text x="77.4" y="239.8">GND</text>
<text x="82.9" y="234.2">LIR2477</text>
<text x="191.4" y="239.8">GND</text>
<text x="200.3" y="237">ATSAMD21E18A-M</text>
</g>
<g font-size="2.3" fill="#808080">
<text x="42.1" y="66.2">1</text>
<text x="42.1" y="69">2</text>
<text x="42.1" y="71.8">3</text>
<text x="46.4" y="67.4">SCL/SCLK</text>
<text x="46.4" y="70.2">SDA/MOSI</text>
<text x="61.5" y="67.4">VDD</text>
<text x="69.4" y="71.8">4</text>
<text x="69.4" y="66.2">6</text>
<text x="125.9" y="71.8">1</text>
<text x="150.4" y="71.8">7</text>
<text x="42.1" y="77.4">8</text>
<text x="46.4" y="73">MISO</text>
<text x="59" y="73">VDDIO</text>
<text x="125.9" y="77.4">2</text>
<text x="130.2" y="73">EN</text>
<text x="142.5" y="73">VDD</text>
<text x="150.4" y="77.4">9</text>
<text x="160.8" y="74.6" transform="rotate(-90 160.8 74.6)">+</text>
<text x="174.7" y="74.6" transform="rotate(-90 174.7 74.6)">+</text>
<text x="188.7" y="74.6" transform="rotate(-90 188.7 74.6)">+</text>
<text x="220.9" y="74.6">1</text>
<text x="225.2" y="75.8">EN</text>
<text x="237.5" y="75.8">VDD</text>
<text x="245.4" y="74.6">7</text>
<text x="258.6" y="77.4" transform="rotate(-90 258.6 77.4)">+</text>
<text x="272.5" y="77.4" transform="rotate(-90 272.5 77.4)">+</text>
<text x="286.5" y="77.4" transform="rotate(-90 286.5 77.4)">+</text>
<text x="300.5" y="77.4" transform="rotate(-90 300.5 77.4)">+</text>
<text x="338.3" y="77.4">2</text>
<text x="42.1" y="83">7</text>
<text x="46.4" y="78.6">INT</text>
<text x="69.4" y="83">5*2</text>
<text x="125.9" y="83">3</text>
<text x="130.2" y="78.6">PWM</text>
<text x="141.1" y="78.6">OUT+</text>
<text x="141.8" y="81.4">OUT-</text>
<text x="150.4" y="80.2">6</text>
<text x="160.8" y="81.7" transform="rotate(-90 160.8 81.7)">-</text>
<text x="174.7" y="81.7" transform="rotate(-90 174.7 81.7)">-</text>
<text x="188.7" y="81.7" transform="rotate(-90 188.7 81.7)">-</text>
<text x="220.9" y="80.2">2</text>
<text x="225.2" y="81.4">PWM</text>
<text x="236.1" y="81.4">OUT+</text>
<text x="245.4" y="80.2">9</text>
<text x="245.4" y="83">6</text>
<text x="338.3" y="83">3</text>
<text x="342.5" y="78.6">VS</text>
<text x="46.4" y="84.2">SENB/CS</text>
<text x="61.7" y="84.2">VSS</text>
<text x="130.2" y="84.2">LRA/ERM</text>
<text x="142.2" y="87">GND</text>
<text x="150.4" y="85.8">5*3</text>
<text x="220.9" y="85.8">3</text>
<text x="225.2" y="87">LRA/ERM</text>
<text x="236.8" y="84.2">OUT-</text>
<text x="237.2" y="89.8">GND</text>
<text x="245.4" y="88.6">5*3</text>
<text x="258.6" y="84.5" transform="rotate(-90 258.6 84.5)">-</text>
<text x="272.5" y="84.5" transform="rotate(-90 272.5 84.5)">-</text>
<text x="286.5" y="84.5" transform="rotate(-90 286.5 84.5)">-</text>
<text x="300.5" y="84.5" transform="rotate(-90 300.5 84.5)">-</text>
<text x="336" y="88.6">1*2</text>
<text x="342.5" y="89.8">GND</text>
<text x="342.5" y="84.2">OUT</text>
<text x="202.9" y="114.9">1</text>
<text x="202.9" y="117.7">3</text>
<text x="207.6" y="114.9">2</text>
<text x="207.6" y="117.7">4</text>
<text x="258.7" y="114.9">1</text>
<text x="258.7" y="117.7">3</text>
<text x="263.4" y="114.9">2</text>
<text x="263.4" y="117.7">4</text>
<text x="202.9" y="120.5">5</text>
<text x="202.9" y="123.3">7</text>
<text x="207.6" y="120.5">6</text>
<text x="207.6" y="123.3">8</text>
<text x="258.7" y="120.5">5</text>
<text x="258.7" y="123.3">7</text>
<text x="263.4" y="120.5">6</text>
<text x="263.4" y="123.3">8</text>
<text x="38" y="127.7">17</text>
<text x="38" y="130.5">18</text>
<text x="43.6" y="128.9">(XTAL1)PA0</text>
<text x="43.6" y="131.7">(XTAL2)PA1</text>
<text x="61.5" y="128.9">VDD</text>
<text x="69.4" y="127.7">13</text>
<text x="202.9" y="126.1">9</text>
<text x="206.3" y="126.1">10</text>
<text x="258.7" y="126.1">9</text>
<text x="262.1" y="126.1">10</text>
<text x="315.9" y="127.7">1</text>
<text x="315.9" y="130.5">2</text>
<text x="320.2" y="128.9">CS</text>
<text x="320.2" y="131.7">SO</text>
<text x="326.9" y="128.9">VDD</text>
<text x="328" y="131.7">WP</text>
<text x="334.8" y="130.5">3</text>
<text x="334.8" y="127.7">8</text>
<text x="38" y="136">20</text>
<text x="38" y="133.3">19</text>
<text x="43.6" y="137.3">PA3</text>
<text x="43.6" y="134.5">PA2</text>
<text x="52.7" y="134.5">PF6(RESET)</text>
<text x="54.9" y="137.3">PF7(UPDI)</text>
<text x="69.4" y="133.3">15</text>
<text x="69.4" y="136">16</text>
<text x="315.9" y="133.3">5</text>
<text x="315.9" y="136">6</text>
<text x="320.2" y="134.5">SI</text>
<text x="320.2" y="137.3">SCK</text>
<text x="325.3" y="134.5">HOLD</text>
<text x="327.1" y="137.3">VSS</text>
<text x="334.8" y="133.3">7</text>
<text x="334.8" y="136">4</text>
<text x="39.3" y="138.8">1</text>
<text x="39.3" y="141.6">2</text>
<text x="43.6" y="140.1">PA4</text>
<text x="43.6" y="142.9">PA5</text>
<text x="59" y="142.9">VDDIO</text>
<text x="69.4" y="141.6">8</text>
<text x="39.3" y="144.4">3</text>
<text x="39.3" y="147.2">4</text>
<text x="43.6" y="145.7">PA6</text>
<text x="43.6" y="148.4">PA7</text>
<text x="61.8" y="148.4">PC3</text>
<text x="69.4" y="147.2">7</text>
<text x="38" y="155.6">10</text>
<text x="39.3" y="152.8">9</text>
<text x="43.6" y="154">PD4</text>
<text x="61.8" y="154">PC1</text>
<text x="61.8" y="151.2">PC2</text>
<text x="69.4" y="152.8">5</text>
<text x="69.4" y="150">6</text>
<text x="197.3" y="152.8">30</text>
<text x="202.9" y="154">VDDIN</text>
<text x="229.2" y="154">PA00/EINT0/SERCOM1.0</text>
<text x="259.3" y="152.8">1</text>
<text x="259.3" y="155.6">2</text>
<text x="38" y="161.2">12</text>
<text x="38.2" y="158.4">11</text>
<text x="43.6" y="156.8">PD5</text>
<text x="43.6" y="159.6">PD6</text>
<text x="69.4" y="161.2">14*2</text>
<text x="198.6" y="158.4">9</text>
<text x="202.9" y="159.6">VDDA</text>
<text x="226.9" y="159.6">PA02/EINT2/AIN0/Y0/VOUT</text>
<text x="229.2" y="156.8">PA01/EINT1/SERCOM1.1</text>
<text x="259.3" y="158.4">3</text>
<text x="259.3" y="161.2">4</text>
<text x="43.6" y="162.4">PD7</text>
<text x="61.2" y="162.4">GND</text>
<text x="214.9" y="165.2">PA04/EINT4/VREFB/AIN4/SERCOM0.0</text>
<text x="223.4" y="168">PA05/EINT5/AIN5/SERCOM0.1</text>
<text x="229.2" y="162.4">PA03/EINT3/VREFA/AIN1</text>
<text x="259.3" y="164">5</text>
<text x="259.3" y="166.8">6</text>
<text x="220.9" y="173.6">PA07/I7/AIN7/SERCOM0.3/I2SD0</text>
<text x="223.4" y="170.8">PA06/EINT6/AIN6/SERCOM0.2</text>
<text x="259.3" y="169.6">7</text>
<text x="259.3" y="172.4">8</text>
<text x="197.3" y="175.2">26</text>
<text x="202.9" y="176.4">RESET</text>
<text x="215.2" y="179.2">PA08/I2C/AIN16/SERCOM0+2.0/I2SD1</text>
<text x="259.3" y="177.9">11</text>
<text x="212" y="182">PA09/I2C/I9/AIN17/SERCOM0+2.1/I2SMC</text>
<text x="215.3" y="184.8">PA10/I10/AIN18/SERCOM0+2.2/I2SCK</text>
<text x="259.3" y="180.7">12</text>
<text x="259.3" y="183.5">13</text>
<text x="216.2" y="187.6">PA11/I11/AIN19/SERCOM0+2.3/I2SF0</text>
<text x="259.3" y="186.3">14</text>
<text x="259.3" y="191.9">15</text>
<text x="230" y="195.9">PA15/I15/SERCOM3+4.3</text>
<text x="230" y="193.1">PA14/I14/SERCOM2+4.2</text>
<text x="259.3" y="197.5">17</text>
<text x="259.3" y="194.7">16</text>
<text x="365.9" y="194.2" transform="rotate(-90 365.9 194.2)">VDD</text>
<text x="391.1" y="194.2" transform="rotate(-90 391.1 194.2)">VDD</text>
<text x="18.1" y="201.5">VBUS</text>
<text x="86.8" y="203.1">1</text>
<text x="111.3" y="203.1">2</text>
<text x="197.3" y="200.3">29</text>
<text x="202.9" y="201.5">VDDCORE</text>
<text x="227" y="198.7">PA16/I2C/I0/SERCOM1+3.0</text>
<text x="227" y="201.5">PA17/I2C/I1/SERCOM1+3.1</text>
<text x="259.3" y="200.3">18</text>
<text x="259.3" y="203.1">19</text>
<text x="353.7" y="201.5">DI</text>
<text x="360.4" y="200.9" transform="rotate(-90 360.4 200.9)">GND</text>
<text x="361.8" y="201.5">DO</text>
<text x="378.9" y="201.5">DI</text>
<text x="385.5" y="200.9" transform="rotate(-90 385.5 200.9)">GND</text>
<text x="387" y="201.5">DO</text>
<text x="21.4" y="209.9">D+</text>
<text x="22" y="207.1">D-</text>
<text x="86.8" y="208.7">9</text>
<text x="91.1" y="204.3">IN</text>
<text x="91.1" y="209.9">ISET</text>
<text x="103.5" y="209.9">LDO</text>
<text x="103.6" y="204.3">SYS</text>
<text x="111.3" y="208.7">3</text>
<text x="224.1" y="207.1">PA19/I3/SERCOM1+3.3/I2SD0</text>
<text x="231.3" y="204.3">PA18/I2/SERCOM1+3.2</text>
<text x="259.3" y="205.9">20</text>
<text x="19.8" y="212.7">CC1</text>
<text x="19.8" y="215.5">CC2</text>
<text x="86.8" y="214.3">8</text>
<text x="91.1" y="215.5">NTC</text>
<text x="103.1" y="215.5">CHG</text>
<text x="111.3" y="214.3">5</text>
<text x="221.5" y="215.5">PA23/I2C/I7/SERCOM3+5.1/SOF</text>
<text x="227" y="212.7">PA22/I2C/I6/SERCOM3+5.0</text>
<text x="259.3" y="211.5">21</text>
<text x="259.3" y="214.3">22</text>
<text x="18.4" y="218.3">SBU1</text>
<text x="18.4" y="221.1">SBU2</text>
<text x="85.5" y="217.1">12</text>
<text x="85.7" y="219.9">11</text>
<text x="91.1" y="221.1">BATSNS</text>
<text x="91.1" y="218.3">BAT</text>
<text x="103.4" y="218.3">CEN</text>
<text x="105.1" y="221.1">SD</text>
<text x="111.3" y="219.9">4</text>
<text x="111.3" y="217.1">6</text>
<text x="226.2" y="221.1">PA25/I13/SERCOM3+5.3/D+</text>
<text x="226.8" y="218.3">PA24/I12/SERCOM3+5.2/D-</text>
<text x="259.3" y="217.1">23</text>
<text x="259.3" y="219.9">24</text>
<text x="19.3" y="226.7">GND</text>
<text x="84.6" y="225.4">7*2</text>
<text x="91.1" y="226.7">GND</text>
<text x="100.4" y="226.7">BATMS</text>
<text x="111.3" y="225.4">10</text>
<text x="246.9" y="223.9">PA27/I15</text>
<text x="248.2" y="226.7">PA28/I8</text>
<text x="259.3" y="222.6">25</text>
<text x="259.3" y="225.4">27</text>
<text x="16" y="232.3">SHIELD</text>
<text x="195" y="231">10*3</text>
<text x="202.9" y="232.3">GND</text>
<text x="225.3" y="229.5">PA30/I10/SECOM1.2/SWCLK</text>
<text x="225.9" y="232.3">PA31/I11/SECOM1.3/SWDIO</text>
<text x="259.3" y="228.2">31</text>
<text x="259.3" y="231">32</text>
</g>
<g font-size="2.3" fill="#c90d0c">
<text x="79.5" y="226.5" transform="rotate(-90 79.5 226.5)">-</text>
<text x="79.5" y="223" transform="rotate(-90 79.5 223)">+</text>
</g>
<g font-size="2" fill="#808080">
<text x="374.2" y="59.6" transform="rotate(-90 374.2 59.6)">SYS</text>
<text x="32.8" y="70.1">SDA</text>
<text x="33" y="67.3">SCL</text>
<text x="114" y="72.9">BUZEN</text>
<text x="209" y="75.7">BUZEN</text>
<text x="110.7" y="78.5">BUZLPWM</text>
<text x="205.4" y="81.3">BUZRPWM</text>
<text x="324.6" y="84.1">RXSAMD</text>
<text x="383.3" y="98">TXMOD</text>
<text x="72.5" y="112.7" transform="rotate(-90 72.5 112.7)">SYS</text>
<text x="221.2" y="117.6">SWCLK</text>
<text x="221.2" y="114.8">SWDIO</text>
<text x="277.1" y="114.8">NEOPIXO</text>
<text x="277.1" y="117.6">MISO</text>
<text x="185.8" y="126">UPDI</text>
<text x="221.2" y="120.4">SCL</text>
<text x="221.2" y="123.2">SDA</text>
<text x="221.2" y="126">RST</text>
<text x="242.5" y="126">SCL</text>
<text x="244" y="123.2">A1</text>
<text x="277.1" y="126">SDA</text>
<text x="277.1" y="120.4">MOSI</text>
<text x="277.1" y="123.2">SCK</text>
<text x="27.4" y="131.5">ENSYS</text>
<text x="297.7" y="128.8">FLASH_CS</text>
<text x="301.7" y="131.5">MISO2</text>
<text x="27" y="137.1">TXMOD</text>
<text x="27.3" y="134.3">ENLDO</text>
<text x="76" y="137.1">UPDI</text>
<text x="301.7" y="134.3">MOSI2</text>
<text x="302.7" y="137.1">SCK2</text>
<text x="13.4" y="139.9">RST</text>
<text x="27.4" y="153.9">BATMS</text>
<text x="106.7" y="153.9">SCL</text>
<text x="29.7" y="159.5">CHG</text>
<text x="29.9" y="156.7">CEN</text>
<text x="106.7" y="159.5">TXSAMD</text>
<text x="106.7" y="156.7">SDA</text>
<text x="265.9" y="159.5">LIGHTSNS</text>
<text x="31.3" y="162.3">SD</text>
<text x="265.9" y="167.9">BUZLPWM</text>
<text x="265.9" y="165.1">BUZRPWM</text>
<text x="265.9" y="162.3">A1</text>
<text x="265.9" y="173.5">RXSAMD</text>
<text x="265.9" y="170.7">TXSAMD</text>
<text x="192.2" y="179">RST</text>
<text x="265.9" y="179">FLASH_CS</text>
<text x="265.9" y="181.8">MISO</text>
<text x="265.9" y="184.6">MOSI</text>
<text x="24.4" y="187.4">LDO</text>
<text x="60.9" y="187.4">SYS</text>
<text x="265.9" y="187.4">SCK</text>
<text x="21.7" y="193">ENLDO</text>
<text x="58.1" y="193">ENSYS</text>
<text x="265.9" y="195.8">BUZEN</text>
<text x="313.4" y="193">LIGHTSNS</text>
<text x="265.9" y="201.4">SCL</text>
<text x="265.9" y="198.6">SDA</text>
<text x="336.7" y="201.4">NEOPIX</text>
<text x="400" y="201.4">NEOPIXO</text>
<text x="36.8" y="207">D-</text>
<text x="36.8" y="209.8">D+</text>
<text x="134.6" y="209.8">LDO</text>
<text x="145.8" y="204.2">SYS</text>
<text x="265.9" y="204.2">NEOPIX</text>
<text x="265.9" y="207">MISO2</text>
<text x="117.9" y="215.4">CHG</text>
<text x="265.9" y="215.4">SCK2</text>
<text x="265.9" y="212.6">MOSI2</text>
<text x="117.9" y="220.9">SD</text>
<text x="117.9" y="218.1">CEN</text>
<text x="265.9" y="218.1">D-</text>
<text x="265.9" y="220.9">D+</text>
<text x="117.9" y="226.5">BATMS</text>
<text x="265.9" y="229.3">SWCLK</text>
<text x="265.9" y="232.1">SWDIO</text>
</g>
<g font-size="2" fill="#c90d0c">
<text x="355.1" y="188.7">NEOPIX</text>
<text x="380.2" y="188.7">NEOPIX</text>
</g>
<text font-size="1.6" fill="#c90d0c" x="73.7" y="214.4">-t°</text>
</svg>
